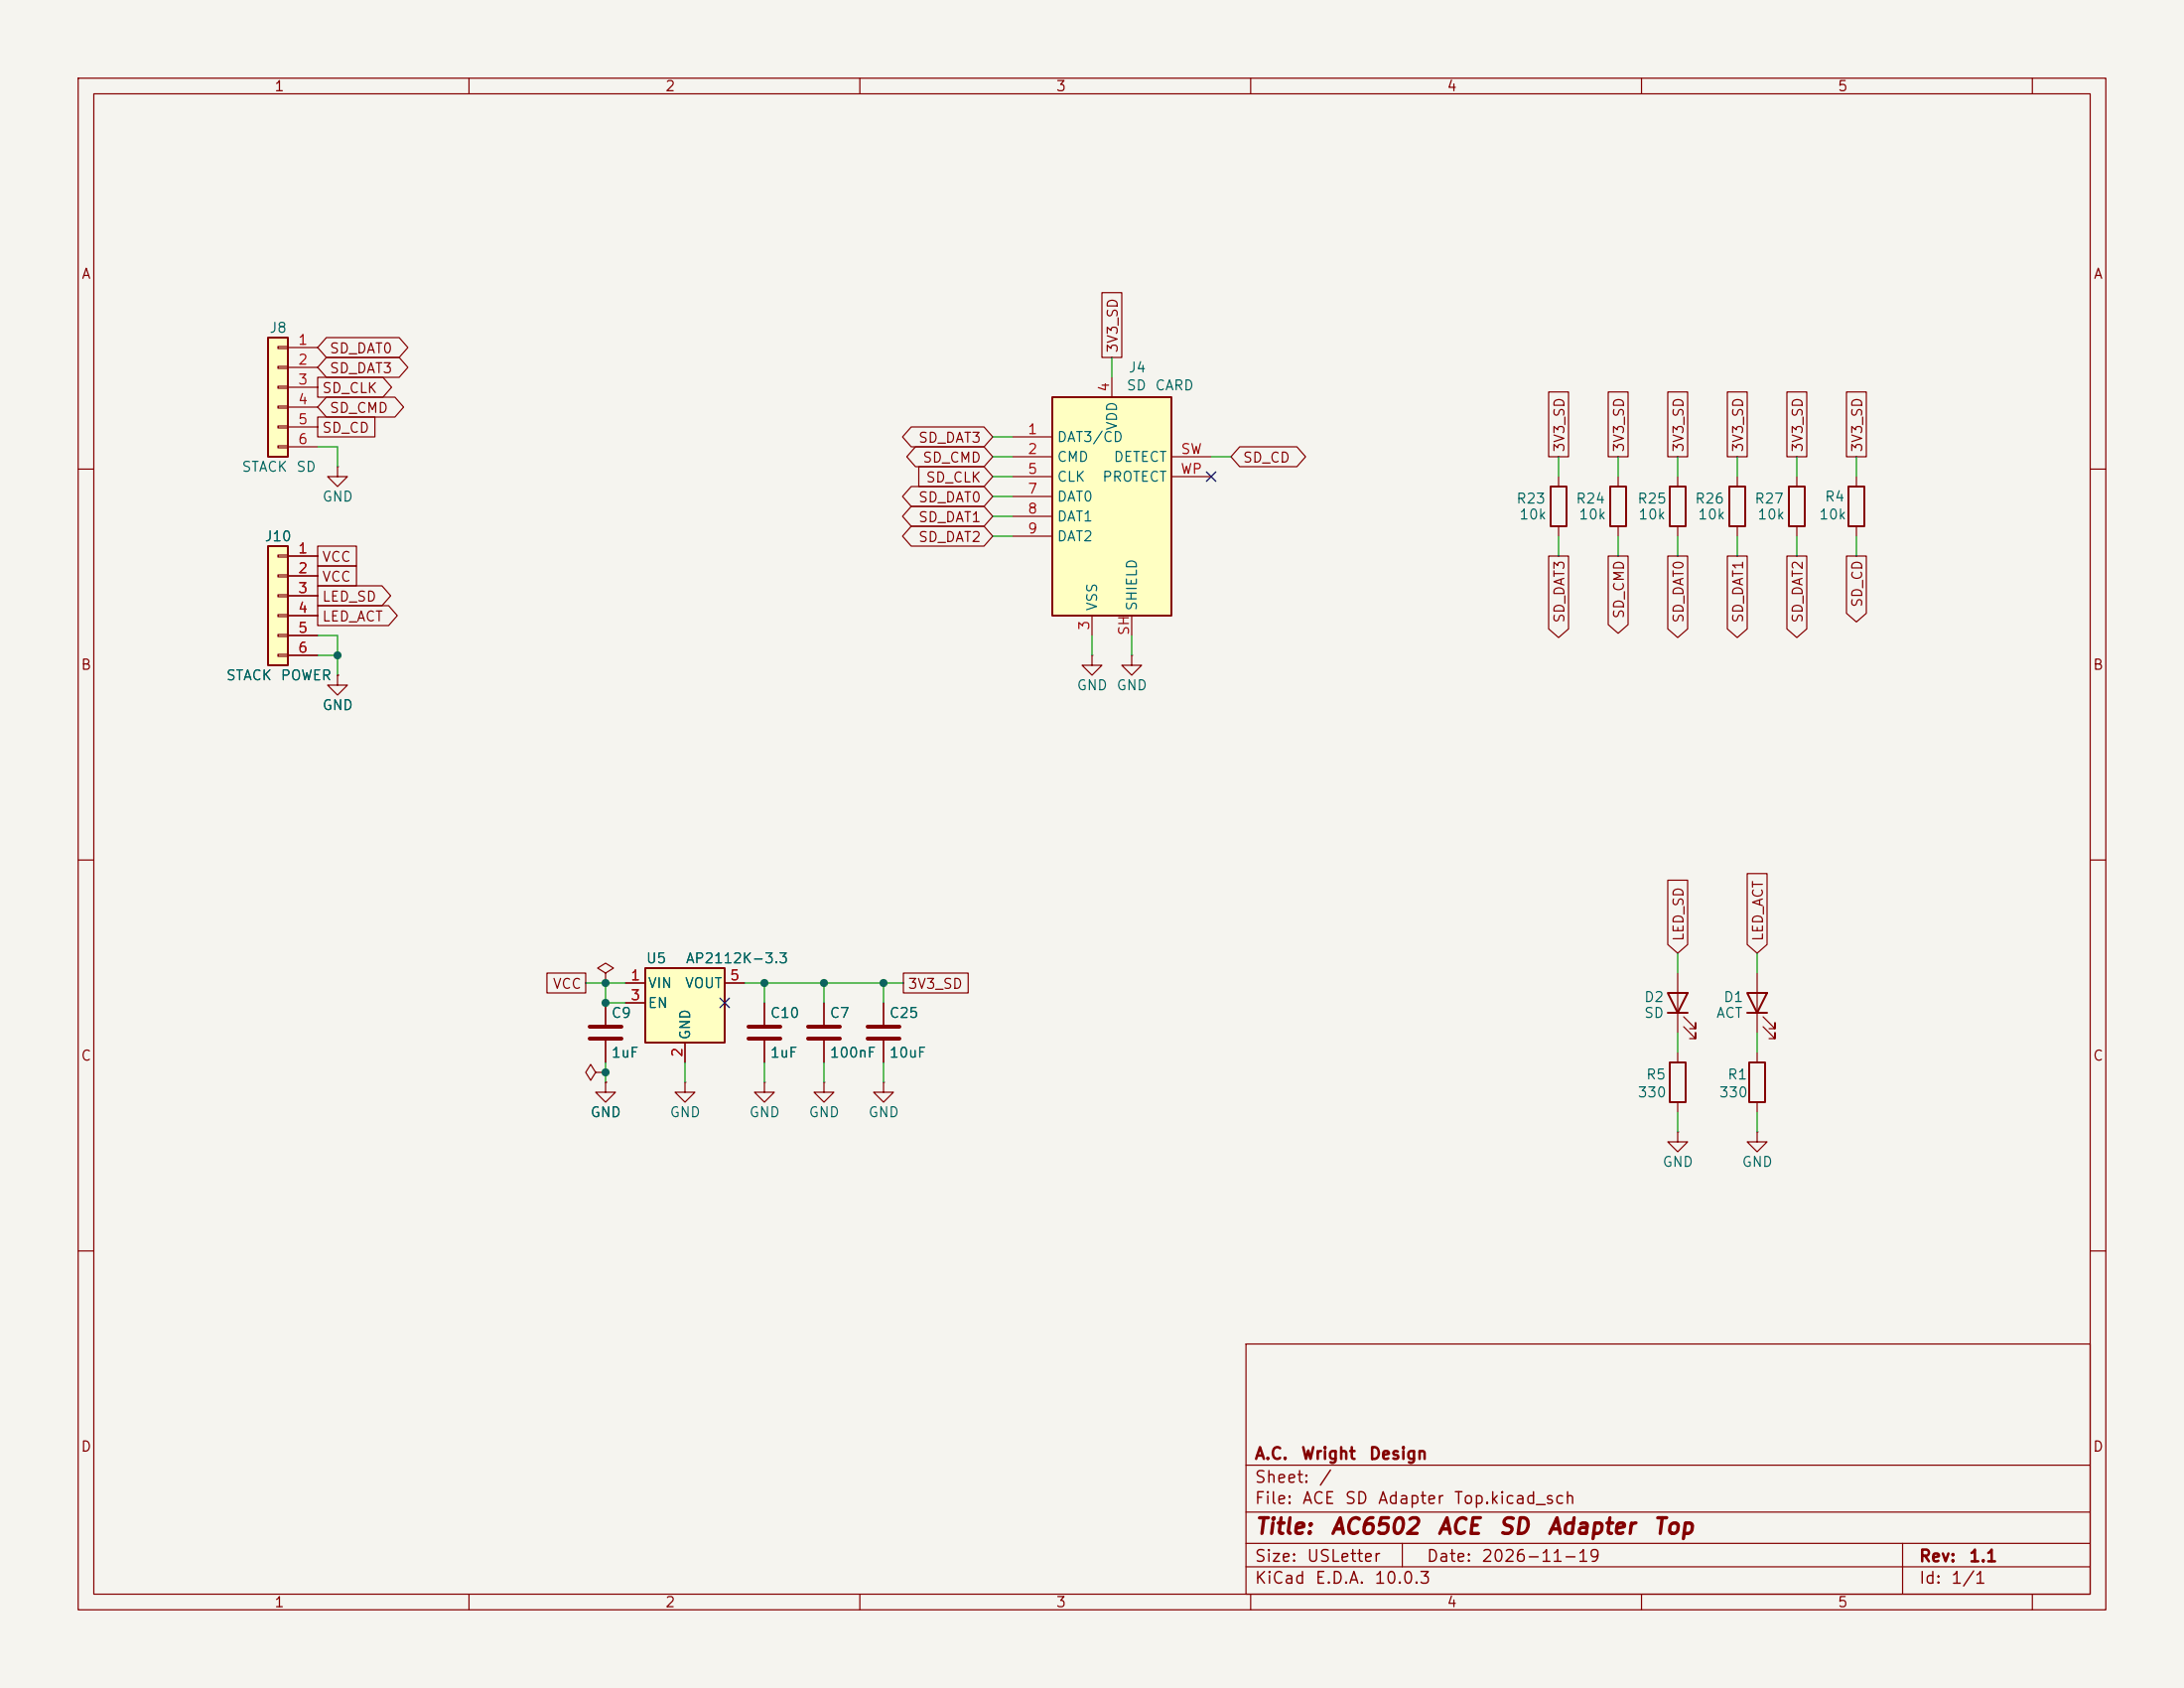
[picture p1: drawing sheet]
<svg xmlns="http://www.w3.org/2000/svg" width="279mm" height="216mm" viewBox="0 0 279 216" stroke-linecap="round" stroke-linejoin="round" font-family="sans-serif">
<path d="M0 0h279.4v215.9h-279.4z" fill="#f5f4ef" stroke="#f5f4ef" stroke-width=".13"/>
<g fill="none" stroke="#840000" stroke-width=".15">
<path d="M10 10h259.4v195.9h-259.4zM12 12h255.4v191.9h-255.4zM60 10v2M110 10v2M160 10v2M210 10v2M260 10v2M10 60h2M199.4 61v1.2M199.4 67.3v1.3M267.4 60h2M10 110h2"/>
<path d="M267.4 110h2M10 160h2M159.4 171.9h108v32h-108zM267.4 160h2M159.4 197.4h108M159.4 193.4h108M159.4 187.4h108M179.4 197.4v3M243.4 197.4v6.5M60 203.9v2M110 203.9v2M159.4 200.4h108"/>
<path d="M160 203.9v2M210 203.9v2M260 203.9v2"/>
</g>
<path d="M198.4 62.2h2v5.1h-2z" fill="none" stroke="#840000" stroke-width=".25"/>
<path d="M82.5 123.8h10.2v9.6h-10.2z" fill="#ffffc2"/>
<path d="M206 62.2h2v5.1h-2zM213.6 62.2h2v5.1h-2zM236.5 62.2h2v5.1h-2zM82.5 123.8h10.2v9.6h-10.2zM213.6 135.9h2v5.1h-2zM223.5 127h2.6l-1.3 2.5zM223.5 129.5h2.6M223.8 135.9h2v5.1h-2z" fill="none" stroke="#840000" stroke-width=".25"/>
<g fill="none" stroke="#840000" stroke-width=".15">
<path d="M207 61v1.2M207 67.3v1.3M214.6 61v1.2M214.6 67.3v1.3M237.5 61v1.2M237.5 67.3v1.3M76.2 137.2l-.6-1.1-.7 1.1 .7 1 .6-1h1.3M77.5 124.5l1-.7-1-.6-1 .6 1 .7v1.2M77.5 125.7h.1M77.5 138.4v1.3h1.2l-1.2 1.3-1.3-1.3h1.3M77.5 138.4h.1M77.5 137.2h.1"/>
<path d="M77.5 128.3v2.8M77.5 133.1v2.8M80 125.7h2.5M80 128.3h2.5M87.6 138.4v1.3h1.3l-1.3 1.3-1.2-1.3h1.2M87.6 138.4h.1M87.6 133.4v2.5M92.7 125.7h2.5M97.8 138.4v1.3h1.3l-1.3 1.3-1.3-1.3h1.3M97.8 138.4h.1M97.8 128.3v2.8M97.8 133.1v2.8"/>
<path d="M105.4 128.3v2.8M105.4 133.1v2.8M113 138.4v1.3h1.3l-1.3 1.3-1.2-1.3h1.2M113 138.4h.1M113 128.3v2.8M113 133.1v2.8M214.6 134.6v1.3M224.8 124.5v7.6M224.8 134.6v1.3M225.6 131.3l1.5 1.5v-.7v.7h-.8M225.6 130l1.5 1.6v-.8v.8h-.8M214.6 144.8v1.3h1.3l-1.3 1.2-1.2-1.2h1.2"/>
<path d="M214.6 144.8h.1M214.6 141v1.2M224.8 144.8v1.3h1.3l-1.3 1.2-1.3-1.2h1.3M224.8 144.8h.1M224.8 141v1.2"/>
</g>
<path d="M75.4 131.3h4.1M75.4 132.8h4.1M95.8 131.3h4M95.8 132.8h4M103.4 131.3h4M103.4 132.8h4M111 131.3h4.1M111 132.8h4.1" fill="none" stroke="#840000" stroke-width=".51"/>
<path d="M134.6 50.8h15.3v27.9h-15.3z" fill="#ffffc2"/>
<path d="M134.6 50.8h15.3v27.9h-15.3z" fill="none" stroke="#840000" stroke-width=".25"/>
<g fill="none" stroke="#840000" stroke-width=".15">
<path d="M129.5 55.9h5.1M129.5 58.4h5.1M142.2 48.3v2.5M149.9 58.4h5M129.5 61h5.1M129.5 63.5h5.1M129.5 66h5.1M129.5 68.6h5.1M139.7 78.7v2.6M144.8 78.7v2.6M149.9 61h5M139.7 83.8v1.3h1.3l-1.3 1.3-1.3-1.3h1.3"/>
<path d="M139.7 83.8h.1M144.8 83.8v1.3h1.2l-1.2 1.3-1.3-1.3h1.3M144.8 83.8h.1"/>
</g>
<path d="M34.3 43.2h2.5v15.2h-2.5z" fill="#ffffc2"/>
<path d="M34.3 43.2h2.5v15.2h-2.5z" fill="none" stroke="#840000" stroke-width=".25"/>
<g fill="none" stroke="#840000" stroke-width=".15">
<path d="M35.6 44.3h1.2v.3h-1.2zM35.6 46.9h1.2v.2h-1.2zM35.6 49.4h1.2v.3h-1.2zM35.6 51.9h1.2v.3h-1.2zM35.6 54.5h1.2v.2h-1.2zM35.6 57h1.2v.3h-1.2zM36.8 44.5h3.8M36.8 47h3.8M36.8 49.5h3.8M36.8 52.1h3.8M36.8 54.6h3.8M36.8 57.2h3.8"/>
<path d="M43.2 59.7v1.3h1.2l-1.2 1.2-1.3-1.2h1.3M43.2 59.7h.1"/>
</g>
<path d="M34.3 69.9h2.5v15.2h-2.5z" fill="#ffffc2"/>
<path d="M34.3 69.9h2.5v15.2h-2.5zM221.2 62.2h2.1v5.1h-2.1zM228.9 62.2h2v5.1h-2zM213.4 127h2.5l-1.3 2.5zM213.4 129.5h2.5" fill="none" stroke="#840000" stroke-width=".25"/>
<g fill="none" stroke="#840000" stroke-width=".15">
<path d="M141 37.4h2.5v8.3h-2.5zM40.6 48.3h8.4l1.1 1.2-1.1 1.3h-8.4zM40.6 53.3h7.4v2.6h-7.4zM41.8 43.2h9.3l1.1 1.3-1.1 1.2h-9.3l-1.2-1.2zM41.8 50.8h8.7l1.1 1.3-1.1 1.2h-8.7l-1.2-1.2zM41.8 45.7h9.3l1.1 1.3-1.1 1.3h-9.3l-1.2-1.3zM116.6 54.6h9.3l1.1 1.3-1.1 1.3h-9.3l-1.1-1.3zM117.1 57.1h8.8l1.1 1.3-1.1 1.3h-8.8l-1.1-1.3zM117.5 59.7h8.4l1.1 1.3-1.1 1.2h-8.4zM158.6 57.1h7.3l1.1 1.3-1.1 1.3h-7.3l-1.1-1.3zM198.1 50.1h2.6v8.3h-2.6zM205.7 50.1h2.6v8.3h-2.6z"/>
<path d="M213.4 50.1h2.5v8.3h-2.5zM221 50.1h2.5v8.3h-2.5zM228.6 50.1h2.5v8.3h-2.5zM236.2 50.1h2.6v8.3h-2.6zM35.6 71h1.2v.2h-1.2zM35.6 73.5h1.2v.3h-1.2zM35.6 76.1h1.2v.2h-1.2zM35.6 78.6h1.2v.3h-1.2zM36.8 71.1h3.8M36.8 73.7h3.8M36.8 76.2h3.8M36.8 78.7h3.8"/>
<path d="M40.6 74.9h8.3l1.1 1.3-1.1 1.3h-8.3zM40.6 69.8h5v2.6h-5zM40.6 72.4h5v2.5h-5zM40.6 77.5h9.1l1.1 1.2-1.1 1.3h-9.1zM116.6 64.8h9.3l1.1 1.2-1.1 1.3h-9.3l-1.1-1.3zM116.6 67.3h9.3l1.1 1.3-1.1 1.3h-9.3l-1.1-1.3zM116.6 62.2h9.3l1.1 1.3-1.1 1.3h-9.3l-1.1-1.3zM198.1 71.1h2.6v9.3l-1.3 1.1-1.3-1.1zM205.7 71.1h2.6v8.8l-1.3 1.1-1.3-1.1zM213.4 71.1h2.5v9.3l-1.3 1.1-1.2-1.1zM221 71.1h2.5v9.3l-1.3 1.1-1.2-1.1zM222.2 61v1.2"/>
<path d="M222.2 67.3v1.3M228.6 71.1h2.5v9.3l-1.2 1.1-1.3-1.1zM229.9 61v1.2M229.9 67.3v1.3M236.2 71.1h2.6v7.3l-1.3 1.2-1.3-1.2zM35.6 81.2h1.2v.2h-1.2zM35.6 83.7h1.2v.2h-1.2zM36.8 81.3h3.8M36.8 83.8h3.8M43.2 86.4v1.2h1.2l-1.2 1.3-1.3-1.3h1.3M43.2 86.4h.1M213.4 112.6h2.5v8.2l-1.3 1.1-1.2-1.1z"/>
<path d="M223.5 111.7h2.6v9.1l-1.3 1.1-1.3-1.1zM70 124.5h4.9v2.5h-4.9zM77.5 138.4h.1M77.5 137.2h.1M77.5 128.3v2.8M77.5 133.1v2.8M80 125.7h2.5M80 128.3h2.5M87.6 133.4v2.5M92.7 125.7h2.5M97.8 128.3v2.8M97.8 133.1v2.8"/>
<path d="M105.4 138.4v1.3h1.3l-1.3 1.3-1.3-1.3h1.3M105.4 138.4h.1M105.4 128.3v2.8M105.4 133.1v2.8M113 128.3v2.8M113 133.1v2.8M115.6 124.5h8.3v2.5h-8.3zM214.6 124.5v7.6M215.4 131.3l1.5 1.5v-.7v.7h-.7M215.4 130l1.5 1.6v-.8v.8h-.7"/>
</g>
<g fill="none" stroke="#009600" stroke-width=".15">
<path d="M40.6 57.2h2.6v2.5M127 58.4h2.5M127 55.9h2.5M142.2 45.7v2.6M154.9 58.4h2.6M199.4 58.4v2.6M207 58.4v2.6M214.6 58.4v2.6M222.2 58.4v2.6M229.9 58.4v2.6M237.5 58.4v2.6M127 66h2.5"/>
<path d="M127 68.6h2.5M127 61h2.5M127 63.5h2.5M199.4 68.6v2.5M207 68.6v2.5M214.6 68.6v2.5M222.2 68.6v2.5M229.9 68.6v2.5M237.5 68.6v2.5M40.6 81.3h2.6v5.1M40.6 83.8h2.6M139.7 81.3v2.5"/>
<path d="M144.8 81.3v2.5M74.9 125.7h5.1M77.5 125.7v2.6h2.5M77.5 135.9v2.5M87.6 135.9v2.5M95.2 125.7h20.4M97.8 125.7v2.6M97.8 135.9v2.5M105.4 125.7v2.6M105.4 135.9v2.5M113 125.7v2.6M113 135.9v2.5"/>
<path d="M214.6 121.9v2.6M214.6 132.1v2.5M224.8 121.9v2.6M224.8 132.1v2.5M214.6 142.2v2.6M224.8 142.2v2.6"/>
</g>
<path d="M154.3 60.4l1.2 1.2M155.5 60.4l-1.2 1.2M92.1 127.7l1.2 1.2M93.3 127.7l-1.2 1.2" fill="none" stroke="#000084" stroke-width=".15"/>
<g fill="#009600" stroke="#009600" stroke-width=".13">
<circle cx="97.8" cy="125.7" r=".46"/>
<circle cx="113" cy="125.7" r=".46"/>
<circle cx="105.4" cy="125.7" r=".46"/>
<circle cx="77.5" cy="128.3" r=".46"/>
<circle cx="77.5" cy="137.2" r=".46"/>
<circle cx="77.5" cy="125.7" r=".46"/>
<circle cx="43.2" cy="83.8" r=".46"/>
</g>
<g font-size="2" fill="#840000">
<text x="160.4" y="196.7">Title:</text>
<text x="170.1" y="196.7">AC6502</text>
<text x="183.7" y="196.7">ACE</text>
<text x="191.6" y="196.7">SD</text>
<text x="197.8" y="196.7">Adapter</text>
<text x="211.4" y="196.7">Top</text>
</g>
<g font-size="1.5" fill="#840000">
<text x="160.4" y="190">Sheet:</text>
<text x="160.4" y="187">A.C.</text>
<text x="166.4" y="187">Wright</text>
<text x="168.6" y="190">/</text>
<text x="175" y="187">Design</text>
<text x="160.4" y="192.7">File:</text>
<text x="166.5" y="192.7">ACE</text>
<text x="171.9" y="192.7">SD</text>
<text x="176.2" y="192.7">Adapter</text>
<text x="185.9" y="192.7">Top.kicad_sch</text>
<text x="160.4" y="202.9">KiCad</text>
<text x="160.4" y="200.1">Size:</text>
<text x="167.1" y="200.1">USLetter</text>
<text x="168.1" y="202.9">E.D.A.</text>
<text x="175.7" y="202.9">10.0.3</text>
<text x="182.4" y="200.1">Date:</text>
<text x="189.4" y="200.1">2026-11-19</text>
<text x="245.4" y="200.1">Rev:</text>
<text x="245.4" y="202.9">Id:</text>
<text x="249.5" y="202.9">1/1</text>
<text x="251.8" y="200.1">1.1</text>
</g>
<g font-size="1.3" fill="#840000">
<text x="35" y="12">1</text>
<text x="85" y="12">2</text>
<text x="135" y="12">3</text>
<text x="185" y="12">4</text>
<text x="235" y="12">5</text>
<text x="10.3" y="36">A</text>
<text x="267.7" y="36">A</text>
<text x="42.1" y="45.5">SD_DAT0</text>
<text x="143.3" y="45.2" transform="rotate(-90 143.3 45.2)">3V3_SD</text>
<text x="41.1" y="50.6">SD_CLK</text>
<text x="42.1" y="53.1">SD_CMD</text>
<text x="42.1" y="48.1">SD_DAT3</text>
<text x="41.1" y="55.7">SD_CD</text>
<text x="117.4" y="56.9">SD_DAT3</text>
<text x="117.9" y="59.5">SD_CMD</text>
<text x="158.9" y="59.5">SD_CD</text>
<text x="200.5" y="57.9" transform="rotate(-90 200.5 57.9)">3V3_SD</text>
<text x="208.1" y="57.9" transform="rotate(-90 208.1 57.9)">3V3_SD</text>
<text x="215.7" y="57.9" transform="rotate(-90 215.7 57.9)">3V3_SD</text>
<text x="223.3" y="57.9" transform="rotate(-90 223.3 57.9)">3V3_SD</text>
<text x="230.9" y="57.9" transform="rotate(-90 230.9 57.9)">3V3_SD</text>
<text x="238.6" y="57.9" transform="rotate(-90 238.6 57.9)">3V3_SD</text>
<text x="117.4" y="64.6">SD_DAT0</text>
<text x="118.4" y="62">SD_CLK</text>
<text x="117.4" y="67.1">SD_DAT1</text>
<text x="117.4" y="69.6">SD_DAT2</text>
<text x="41.1" y="77.3">LED_SD</text>
<text x="41.1" y="72.2">VCC</text>
<text x="41.1" y="74.7">VCC</text>
<text x="238.6" y="77.8" transform="rotate(-90 238.6 77.8)">SD_CD</text>
<text x="41.1" y="79.8">LED_ACT</text>
<text x="200.5" y="79.8" transform="rotate(-90 200.5 79.8)">SD_DAT3</text>
<text x="208.1" y="79.2" transform="rotate(-90 208.1 79.2)">SD_CMD</text>
<text x="215.7" y="79.8" transform="rotate(-90 215.7 79.8)">SD_DAT0</text>
<text x="223.3" y="79.8" transform="rotate(-90 223.3 79.8)">SD_DAT1</text>
<text x="230.9" y="79.8" transform="rotate(-90 230.9 79.8)">SD_DAT2</text>
<text x="10.3" y="86">B</text>
<text x="267.7" y="86">B</text>
<text x="215.7" y="120.5" transform="rotate(-90 215.7 120.5)">LED_SD</text>
<text x="225.9" y="120.5" transform="rotate(-90 225.9 120.5)">LED_ACT</text>
<text x="70.6" y="126.8">VCC</text>
<text x="116" y="126.8">3V3_SD</text>
<text x="10.3" y="136">C</text>
<text x="267.7" y="136">C</text>
<text x="10.3" y="186">D</text>
<text x="267.7" y="186">D</text>
<text x="35" y="205.9">1</text>
<text x="85" y="205.9">2</text>
<text x="135" y="205.9">3</text>
<text x="185" y="205.9">4</text>
<text x="235" y="205.9">5</text>
</g>
<g font-size="1.3" fill="#006464">
<text x="34.4" y="42.9">J8</text>
<text x="144.3" y="48">J4</text>
<text x="144" y="50.2">SD</text>
<text x="147.7" y="50.2">CARD</text>
<text x="135.1" y="56.9">DAT3/CD</text>
<text x="135.1" y="59.4">CMD</text>
<text x="142.4" y="59.4">DETECT</text>
<text x="143.2" y="55.1" transform="rotate(-90 143.2 55.1)">VDD</text>
<text x="30.8" y="60.7">STACK</text>
<text x="37.8" y="60.7">SD</text>
<text x="41.1" y="64.5">GND</text>
<text x="135.1" y="61.9">CLK</text>
<text x="135.1" y="64.5">DAT0</text>
<text x="140.9" y="61.9">PROTECT</text>
<text x="193.9" y="64.7">R23</text>
<text x="201.5" y="64.7">R24</text>
<text x="209.4" y="64.7">R25</text>
<text x="216.7" y="64.7">R26</text>
<text x="224.4" y="64.7">R27</text>
<text x="233.4" y="64.5">R4</text>
<text x="33.8" y="69.6">J10</text>
<text x="135.1" y="67">DAT1</text>
<text x="135.1" y="69.6">DAT2</text>
<text x="194.3" y="66.8">10k</text>
<text x="201.9" y="66.8">10k</text>
<text x="209.5" y="66.8">10k</text>
<text x="217.1" y="66.8">10k</text>
<text x="224.7" y="66.8">10k</text>
<text x="232.6" y="66.8">10k</text>
<text x="140.7" y="78.2" transform="rotate(-90 140.7 78.2)">VSS</text>
<text x="145.8" y="78.2" transform="rotate(-90 145.8 78.2)">SHIELD</text>
<text x="28.8" y="87.3">STACK</text>
<text x="35.8" y="87.3">POWER</text>
<text x="137.7" y="88.6">GND</text>
<text x="142.7" y="88.6">GND</text>
<text x="41.1" y="91.1">GND</text>
<text x="82.6" y="123.5">U5</text>
<text x="87.6" y="123.5">AP2112K-3.3</text>
<text x="78.1" y="130.5">C9</text>
<text x="82.8" y="126.7">VIN</text>
<text x="82.8" y="129.2">EN</text>
<text x="87.5" y="126.7">VOUT</text>
<text x="98.4" y="130.5">C10</text>
<text x="106.1" y="130.5">C7</text>
<text x="113.7" y="130.5">C25</text>
<text x="210.2" y="128.5">D2</text>
<text x="210.2" y="130.5">SD</text>
<text x="219.5" y="130.5">ACT</text>
<text x="220.4" y="128.5">D1</text>
<text x="78.1" y="135.6">1uF</text>
<text x="88.6" y="133.1" transform="rotate(-90 88.6 133.1)">GND</text>
<text x="98.4" y="135.6">1uF</text>
<text x="106.1" y="135.6">100nF</text>
<text x="113.7" y="135.6">10uF</text>
<text x="75.4" y="143.2">GND</text>
<text x="85.6" y="143.2">GND</text>
<text x="95.8" y="143.2">GND</text>
<text x="103.4" y="143.2">GND</text>
<text x="111" y="143.2">GND</text>
<text x="209.4" y="140.7">330</text>
<text x="210.5" y="138.4">R5</text>
<text x="219.8" y="140.7">330</text>
<text x="220.9" y="138.4">R1</text>
<text x="212.6" y="149.6">GND</text>
<text x="222.8" y="149.6">GND</text>
</g>
<g font-size="1.3" fill="#a90000">
<text x="38" y="44.4">1</text>
<text x="38" y="47">2</text>
<text x="38" y="49.5">3</text>
<text x="38" y="52">4</text>
<text x="142.2" y="50.2" transform="rotate(-90 142.2 50.2)">4</text>
<text x="38" y="54.6">5</text>
<text x="38" y="57.1">6</text>
<text x="131.4" y="55.9">1</text>
<text x="131.4" y="58.4">2</text>
<text x="151" y="58.4">SW</text>
<text x="131.4" y="60.9">5</text>
<text x="131.4" y="63.5">7</text>
<text x="150.9" y="60.9">WP</text>
<text x="38" y="71.1">1</text>
<text x="131.4" y="66">8</text>
<text x="131.4" y="68.6">9</text>
<text x="38" y="73.6">2</text>
<text x="38" y="76.2">3</text>
<text x="38" y="78.7">4</text>
<text x="38" y="81.3">5</text>
<text x="38" y="83.8">6</text>
<text x="139.7" y="80.7" transform="rotate(-90 139.7 80.7)">3</text>
<text x="144.8" y="81.4" transform="rotate(-90 144.8 81.4)">SH</text>
<text x="80.6" y="125.7">1</text>
<text x="93.3" y="125.7">5</text>
<text x="80.6" y="128.2">3</text>
<text x="87.6" y="135.3" transform="rotate(-90 87.6 135.3)">2</text>
</g>
</svg>
